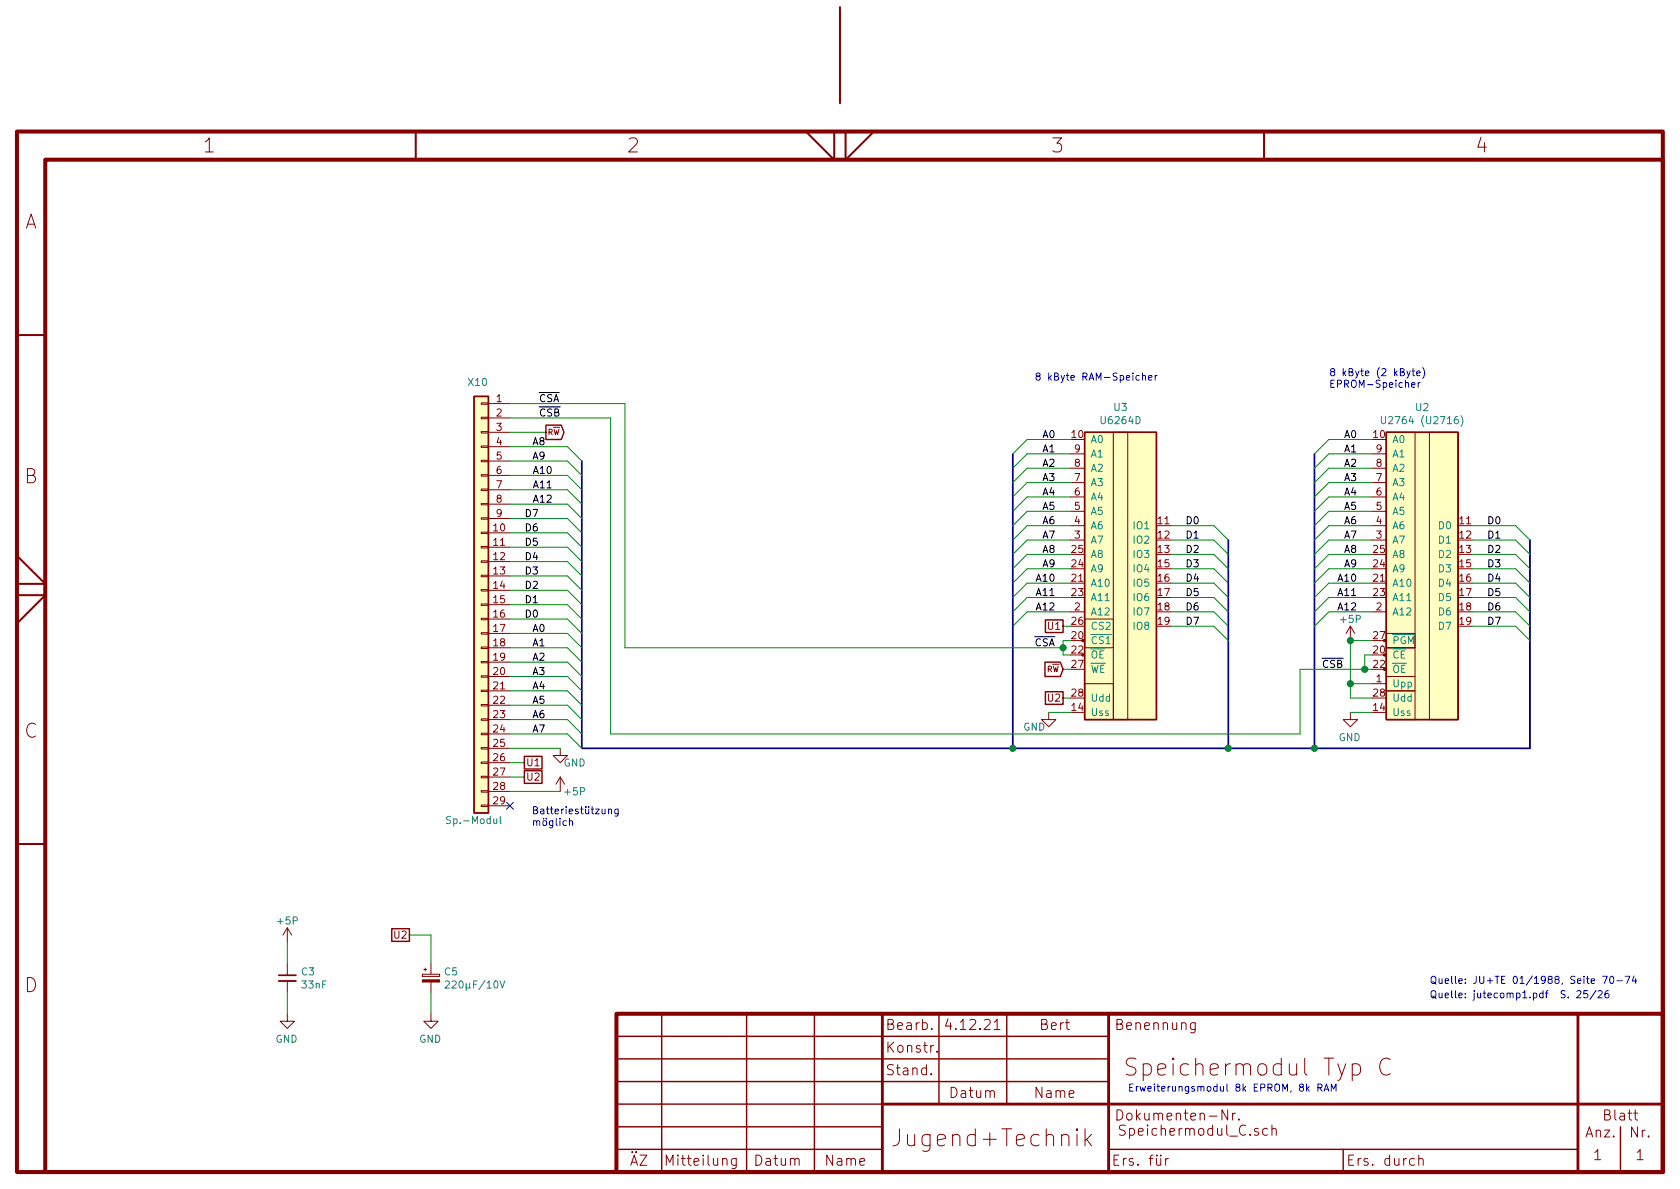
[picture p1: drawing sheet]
<svg xmlns="http://www.w3.org/2000/svg" width="297mm" height="210mm" viewBox="0 0 297 210" stroke-linecap="round" stroke-linejoin="round" font-family="sans-serif">
<path d="M3 23.3h291v184h-291zM8 28.2h286v179.1h-286zM109 179.3h185v28h-185z" fill="none" stroke="#840000" stroke-width=".71"/>
<path d="M148.5 1.3v17M73.5 23.3v4.9M142.5 23.3l5 5v-5M149.5 23.3v5l5-5M223.5 23.3v5M3 59.3h5M3 98.3l5 4.9h-5M3 105.3h5l-5 5M3 149.2h5" fill="none" stroke="#840000" stroke-width=".36"/>
<g fill="none" stroke="#840000" stroke-width=".18">
<path d="M85.1 78.9h1.3v.2h-1.3zM85.1 76.3h1.3v.3h-1.3zM85.1 73.8h1.3v.2h-1.3zM85.1 71.2h1.3v.3h-1.3zM86.4 71.4h3.8M86.4 73.9h3.8M86.4 76.4h3.8M86.4 79h3.8M196.8 76.4h2.6v50.8h-2.6zM245.1 76.4h5.1v38.1h-5.1zM252.7 76.4h5.1v50.8h-5.1zM85.1 81.4h1.3v.3h-1.3z"/>
<path d="M85.1 99.2h1.3v.2h-1.3zM85.1 96.6h1.3v.3h-1.3zM85.1 94.1h1.3v.3h-1.3zM85.1 91.6h1.3v.2h-1.3zM85.1 89h1.3v.3h-1.3zM85.1 86.5h1.3v.2h-1.3zM85.1 83.9h1.3v.3h-1.3zM86.4 94.2h3.8M86.4 96.8h3.8M86.4 99.3h3.8M86.4 81.5h3.8M86.4 84.1h3.8"/>
<path d="M86.4 86.6h3.8M86.4 89.1h3.8M86.4 91.7h3.8M189.2 95.5h2.6M189.2 93h2.6M189.2 90.4h2.6M189.2 87.9h2.6M189.2 85.3h2.6M189.2 82.8h2.6M189.2 80.3h2.6M242.6 95.5h2.5M242.6 93h2.5"/>
<path d="M242.6 90.4h2.5M242.6 87.9h2.5M242.6 85.3h2.5M242.6 82.8h2.5M242.6 80.3h2.5M85.1 111.9h1.3v.2h-1.3zM85.1 114.4h1.3v.3h-1.3zM85.1 117h1.3v.2h-1.3zM85.1 119.5h1.3v.3h-1.3zM85.1 109.3h1.3v.3h-1.3zM85.1 104.3h1.3v.2h-1.3zM85.1 101.7h1.3v.3h-1.3z"/>
<path d="M85.1 106.8h1.3v.3h-1.3zM86.4 101.8h3.8M86.4 104.4h3.8M86.4 106.9h3.8M86.4 109.5h3.8M86.4 112h3.8M86.4 114.5h3.8M86.4 117.1h3.8M86.4 119.6h3.8M189.2 108.2h2.6M191.8 109.5h5v5h-5zM238.8 110.7l.7 1.3"/>
<path d="M238.8 110.7v2.6M238.8 110.7l-.8 1.3M242.6 108.2h2.5M245.1 119.6h5.1v2.6h-5.1zM245.1 112h5.1v2.5h-5.1zM245.1 114.5h5.1v5.1h-5.1zM85.1 134.7h1.3v.3h-1.3zM85.1 137.3h1.3v.2h-1.3zM85.1 139.8h1.3v.3h-1.3zM85.1 122h1.3v.3h-1.3zM85.1 124.6h1.3v.2h-1.3zM85.1 127.1h1.3v.3h-1.3z"/>
<path d="M85.1 129.7h1.3v.2h-1.3zM85.1 132.2h1.3v.3h-1.3zM86.4 122.2h3.8M86.4 124.7h3.8M86.4 127.2h3.8M86.4 129.8h3.8M86.4 132.3h3.8M86.4 134.9h3.8M86.4 137.4h3.8M86.4 139.9h3.8M99.1 132.3v1.3h-1.3l1.3 1.3 1.2-1.3h-1.2M99.1 137.4l.7 1.3"/>
<path d="M99.1 137.4v2.5M99.1 137.4l-.8 1.3M185.4 126v1.2h-1.3l1.3 1.3 1.3-1.3h-1.3M191.8 120.9h5v6.3h-5zM238.8 126v1.2h-1.3l1.3 1.3 1.2-1.3h-1.2M242.6 120.9h2.5M245.1 122.2h5.1v5h-5.1zM85.1 142.4h1.3v.2h-1.3zM86.4 142.5h3.8M50.8 179.3v1.3h-1.3l1.3 1.3 1.3-1.3h-1.3M50.8 164.1l.8 1.2M50.8 164.1v2.5"/>
<path d="M50.8 170.4v2.1M50.8 173.5v2M50.8 164.1l-.8 1.2M74.7 172.3h3v.4h-3zM74.9 171.4h.5M75.2 171.2v.5M76.2 179.3v1.3h-1.3l1.3 1.3 1.3-1.3h-1.3M76.2 170.4v1.9M76.2 173.7v1.8M164.6 189.9l.1 .1-.1 .1v-.2v.2M164.7 181.9v.2l-.1-.1 .1-.1v.2M165.7 185.9v.2"/>
<path d="M175.8 182.1h1M191.8 199.6v3M211.3 180.8v1.5a.5 .5 0 0 1-.8 .3M211.3 180.9l-.5-.1-.3 .4v.7l.3 .2 .5-.1M217.1 196.3v1.8l-1-1.8v1.8M217.9 196.8v1.3M218.4 196.8l-.3 .1-.2 .3M219 197.9v.2M224.1 199.6l-.2-.1a.56 .56 0 0 0-.7 .4v.5a.56 .56 0 0 0 .7 .4l.2-.1M224.9 199.7a.44 .44 0 0 1 .8 .1v1M224.9 199v1.8M239.1 188.3a.96 .96 0 0 1 1.3 .1l.1 .3v.8l-.1 .3a.96 .96 0 0 1-1.3 .2"/>
<path d="M245.8 187.4a1.12 1.12 0 0 0-1.3-.2 1.12 1.12 0 0 0-.6 1.2 1.28 1.28 0 0 0 .4 1.3 1.28 1.28 0 0 0 1.4 .3l.1-.2M130.2 204.8v1.5a.49 .49 0 0 1-.8 .3M130.2 204.9l-.2-.1a.56 .56 0 0 0-.7 .4v.5a.56 .56 0 0 0 .7 .4l.2-.1M192.1 201.5l.9 1.1M193 200.6l-1.2 1.1M206.1 204.8v1.3M206.6 204.8l-.3 .1-.2 .3M250.9 205l.2-.2 .4 .1 .1 1.2M250.9 204.3v1.8"/>
</g>
<g fill="none" stroke="#840000" stroke-width=".25">
<path d="M83.8 70.1h2.6v73.7h-2.6zM96.5 75.2h2.7l.5 1.2-.5 1.3h-2.7zM191.8 76.4h12.7v50.8h-12.7zM245.1 76.4h12.7v50.8h-12.7zM184.8 117.1h2.7l.5 1.3-.5 1.2h-2.7zM184.8 109.6h3.2v2.3h-3.2zM92.7 133.8h3.1v2.2h-3.1zM92.7 136.3h3.1v2.2h-3.1zM184.8 122.3h3.2v2.3h-3.2zM69.3 164.2h3.1v2.3h-3.1zM117 179.3v28M132 179.3v28"/>
<path d="M144 179.3v28M166 179.3v15.9M178 179.3v15.9M109 183.3h87M109 187.2h87M109 191.3h87M109 199.3h47M109 195.2h47M286.5 199.3v8M109 203.2h47M196 203.2h83M237.5 203.2v4.1"/>
</g>
<path d="M156 179.3v28M196 179.3v28M279 179.3v28M156 195.2h138" fill="none" stroke="#840000" stroke-width=".51"/>
<g fill="#ffffc2" stroke="#ffffc2" stroke-width=".18">
<path d="M83.8 70.1h2.6v73.7h-2.6z"/>
<path d="M191.8 76.4h12.7v50.8h-12.7z"/>
<path d="M245.1 76.4h12.7v50.8h-12.7z"/>
</g>
<path d="M244.2 73.7v1l.3 .2h.4l.1-.2v-1M258.3 73.5a1.47 1.47 0 0 1 0 1.9M195.3 112.2h1.2M79.7 144.4h-.5l-.2 .1-.1 .2 .2 .2 .5 .2 .1 .3-.3 .2h-.5M88.4 144.4v1.1l.2 .1M78.7 173.6l.5-.1 .3 .3-.1 .2-.7 .7h.8M88.4 173.5l.4 1.2 .5-1.2" fill="none" stroke="#008484" stroke-width=".18"/>
<path d="M49.3 173.5h3" fill="none" stroke="#840000" stroke-width=".33"/>
<path d="M49.3 172.5h3" fill="none" stroke="#840000" stroke-width=".3"/>
<path d="M74.7 173.3h3v.4h-3z" fill="#840000" stroke="#840000" stroke-width=".18"/>
<path d="M102.9 81.5v50.8h167.6v-36.8M179.1 80.3v52M217.2 95.5v36.8M232.4 80.3v52" fill="none" stroke="#000084" stroke-width=".3"/>
<g fill="none" stroke="#008400" stroke-width=".18">
<path d="M90.2 73.9h17.7v55.9h122v-11.4h12.7M90.2 71.4h20.3v43.1h77.5M90.2 79h10.1l2.6 2.5M90.2 76.4h6.3M189.2 77.7h-7.6l-2.5 2.6M242.6 77.7h-7.7l-2.5 2.6M90.2 94.2h10.1l2.6 2.6M90.2 91.7h10.1l2.6 2.5M90.2 96.8h10.1l2.6 2.5M90.2 99.3h10.1l2.6 2.5M90.2 86.6h10.1l2.6 2.5M90.2 81.5h10.1l2.6 2.6"/>
<path d="M90.2 84.1h10.1l2.6 2.5M90.2 89.1h10.1l2.6 2.6M189.2 95.5h-7.6l-2.5 2.5M189.2 98h-7.6l-2.5 2.6M189.2 93h-7.6l-2.5 2.5M189.2 80.3h-7.6l-2.5 2.5M189.2 82.8h-7.6l-2.5 2.5M189.2 85.3h-7.6l-2.5 2.6M189.2 87.9h-7.6l-2.5 2.5M189.2 90.4h-7.6l-2.5 2.6M207 95.5h7.6l2.6 2.5M207 98h7.6l2.6 2.6"/>
<path d="M207 93h7.6l2.6 2.5M242.6 95.5h-7.7l-2.5 2.5M242.6 98h-7.7l-2.5 2.6M242.6 93h-7.7l-2.5 2.5M242.6 80.3h-7.7l-2.5 2.5M242.6 82.8h-7.7l-2.5 2.5M242.6 85.3h-7.7l-2.5 2.6M242.6 87.9h-7.7l-2.5 2.5M242.6 90.4h-7.7l-2.5 2.6M260.3 95.5h7.7l2.5 2.5M260.3 98h7.7l2.5 2.6M260.3 93h7.7l2.5 2.5"/>
<path d="M90.2 114.5h10.1l2.6 2.6M90.2 101.8h10.1l2.6 2.6M90.2 104.4h10.1l2.6 2.5M90.2 106.9h10.1l2.6 2.6M90.2 109.5h10.1l2.6 2.5M90.2 117.1h10.1l2.6 2.5M90.2 112h10.1l2.6 2.5M90.2 119.6h10.1l2.6 2.6M188 118.4h1.2M188 110.7h1.2M189.2 100.6h-7.6l-2.5 2.5M189.2 108.2h-7.6l-2.5 2.5"/>
<path d="M189.2 105.7h-7.6l-2.5 2.5M189.2 103.1h-7.6l-2.5 2.6M189.2 113.3h-1.2v2.5h1.2M207 100.6h7.6l2.6 2.5M207 110.7h7.6l2.6 2.6M207 108.2h7.6l2.6 2.5M207 105.7h7.6l2.6 2.5M207 103.1h7.6l2.6 2.6M242.6 100.6h-7.7l-2.5 2.5M242.6 108.2h-7.7l-2.5 2.5M242.6 105.7h-7.7l-2.5 2.5M242.6 103.1h-7.7l-2.5 2.6"/>
<path d="M242.6 115.8h-1.3v2.6M242.6 113.3h-3.8v10.1h3.8M260.3 100.6h7.7l2.5 2.5M260.3 110.7h7.7l2.5 2.6M260.3 108.2h7.7l2.5 2.5M260.3 105.7h7.7l2.5 2.5M260.3 103.1h7.7l2.5 2.6M90.2 134.9h2.5M90.2 129.8h10.1l2.6 2.5M90.2 137.4h2.5M90.2 139.9h8.9M90.2 132.3h8.9"/>
<path d="M90.2 122.2h10.1l2.6 2.5M90.2 124.7h10.1l2.6 2.5M90.2 127.2h10.1l2.6 2.6M185.4 126h3.8M188 123.4h1.2M238.8 120.9h3.8M238.8 126h3.8M50.8 166.6v3.8M50.8 175.5v3.8M72.4 165.3h3.8v5.1M76.2 175.5v3.8"/>
</g>
<g fill="none" stroke="#0000c2" stroke-width=".18">
<path d="M201.4 66.4h-.3l-.3 .2 .2 .6h.4M202 66.5l.2-.1h.3v.8M202 66v1.2M203.1 66.8l.6-.1-.1-.3h-.3l-.2 .2v.6h.5M204.2 66.4v.8M204.6 66.4h-.3l-.1 .2M248.7 65.6l.3 .8M249.4 65.6l-.5 1.1-.2 .2M249.6 68.1l.6-.1-.1-.3h-.3l-.2 .1 .1 .6h.4M249.7 65.6h.4M249.8 65.2v1.1l.3 .1M250.5 66l.6-.1-.1-.2-.3-.1-.2 .2v.6h.5"/>
<path d="M250.7 67.7v.8M251.1 67.7h-.2l-.2 .2M251.5 65a1.47 1.47 0 0 1 0 1.9M100.7 145.3l.2-.2 .3 .1v.8M100.7 144.7v1.3M107.6 143.2l.2-.1h.3v.8M107.6 143.1v.8M109.3 143.1v1l-.3 .2h-.3M109.3 143.1h-.4l-.2 .2 .1 .6h.5M278.8 175.3l.5-.1 .2 .1v.2v.2l-.8 .7h.8M280.7 175.2h-.6l-.1 .6 .5-.1 .2 .2v.3l-.2 .2-.5-.1M281.3 173.5l.6-.1v-.3h-.4l-.2 .1 .1 .7h.5"/>
<path d="M282.2 175.1l-1.1 1.7M282.5 175.3l.5-.1 .3 .3-.8 .9h.8M283.3 172.6h.9l-.6 1.3M284.4 175.2l-.4 .1a.87 .87 0 0 0 0 1.1l.4-.1v-.5l-.4-.1-.2 .2M284.8 172.7l.1-.1a.69 .69 0 0 1 .4 .7 .69 .69 0 0 1-.4 .6 .83 .83 0 0 1-.1-1.2zM285.9 173.4h.9M287.3 172.6h.9l-.6 1.3M288.9 172.6l-.3 .9h.8M289.2 173.1v.8M233 192.3h.6l.2-.2-.1-.3-.2-.1h-.5v1.3M233.3 192.3l.5 .7M234.1 193l.4-1.3 .4 1.3"/>
<path d="M235.4 193v-1.3l.4 .9 .4-.9v1.3"/>
</g>
<g fill="#008400" stroke="#008400" stroke-width=".25">
<circle cx="188" cy="114.5" r=".51"/>
<circle cx="217.2" cy="132.3" r=".51"/>
<circle cx="179.1" cy="132.3" r=".51"/>
<circle cx="232.4" cy="132.3" r=".51"/>
<circle cx="238.8" cy="113.3" r=".51"/>
<circle cx="241.3" cy="118.4" r=".51"/>
<circle cx="238.8" cy="120.9" r=".51"/>
</g>
<path d="M89.6 141.9l1.2 1.2M90.8 141.9l-1.2 1.2" fill="none" stroke="#000084" stroke-width=".18"/>
<text font-size="4.2" fill="#0000c2" x="198.5" y="190.3">Speichermodul Typ C</text>
<text font-size="4.2" fill="#840000" x="159" y="202.8">Jugend+Technik</text>
<g font-size="3.5" fill="#840000">
<text x="36" y="27">1</text>
<text x="111" y="27">2</text>
<text x="186" y="27">3</text>
<text x="261" y="27">4</text>
<text x="4.3" y="40.5">A</text>
<text x="4.3" y="85.5">B</text>
<text x="4.3" y="130.5">C</text>
<text x="4.3" y="175.5">D</text>
</g>
<g font-size="2.5" fill="#840000">
<text x="156.5" y="182.1">Bearb.</text>
<text x="167.8" y="182.1">4.12.21</text>
<text x="184" y="182.1">Bert</text>
<text x="197" y="182.1">Benennung</text>
<text x="156.5" y="190.1">Stand.</text>
<text x="156.5" y="186.2">Konstr.</text>
<text x="168.1" y="194.2">Datum</text>
<text x="183.1" y="194.2">Name</text>
<text x="197" y="198.1">Dokumenten-Nr.</text>
<text x="197.5" y="200.8">Speichermodul_C.sch</text>
<text x="280.4" y="201.1">Anz.</text>
<text x="283.7" y="198.1">Blatt</text>
<text x="288.3" y="201.1">Nr.</text>
<text x="111.3" y="206.1">ÄZ</text>
<text x="118.1" y="206.1">Mitteilung</text>
<text x="133.6" y="206.1">Datum</text>
<text x="146.1" y="206.1">Name</text>
<text x="196.5" y="206.1">Ers. für</text>
<text x="238" y="206.1">Ers. durch</text>
<text x="281.8" y="205.2">1</text>
<text x="289.3" y="205.2">1</text>
</g>
<g font-size="1.8" fill="#008484">
<text x="82.9" y="68.2">X10</text>
<text x="194.9" y="75">U6264D</text>
<text x="197" y="72.7">U3</text>
<text x="245.4" y="75">U2764 (U2716)</text>
<text x="250.3" y="72.7">U2</text>
<text x="192.8" y="78.4">A0</text>
<text x="192.8" y="83.4">A2</text>
<text x="192.8" y="80.9">A1</text>
<text x="246.1" y="78.4">A0</text>
<text x="246.1" y="83.4">A2</text>
<text x="246.1" y="80.9">A1</text>
<text x="192.8" y="88.5">A4</text>
<text x="192.8" y="86">A3</text>
<text x="246.1" y="88.5">A4</text>
<text x="246.1" y="86">A3</text>
<text x="192.8" y="93.6">A6</text>
<text x="192.8" y="91.1">A5</text>
<text x="200.6" y="93.6">IO1</text>
<text x="246.1" y="93.6">A6</text>
<text x="246.1" y="91.1">A5</text>
<text x="254.5" y="93.6">D0</text>
<text x="192.8" y="101.2">A9</text>
<text x="192.8" y="98.7">A8</text>
<text x="192.8" y="96.1">A7</text>
<text x="200.6" y="96.1">IO2</text>
<text x="200.6" y="98.7">IO3</text>
<text x="200.6" y="101.2">IO4</text>
<text x="246.1" y="101.2">A9</text>
<text x="246.1" y="98.7">A8</text>
<text x="246.1" y="96.1">A7</text>
<text x="254.5" y="96.1">D1</text>
<text x="254.5" y="98.7">D2</text>
<text x="254.5" y="101.2">D3</text>
<text x="192.8" y="103.8">A10</text>
<text x="192.8" y="106.3">A11</text>
<text x="200.6" y="103.8">IO5</text>
<text x="200.6" y="106.3">IO6</text>
<text x="246.1" y="103.8">A10</text>
<text x="246.1" y="106.3">A11</text>
<text x="254.5" y="103.8">D4</text>
<text x="254.5" y="106.3">D5</text>
<text x="192.8" y="108.8">A12</text>
<text x="192.8" y="113.9">CS1</text>
<text x="192.8" y="111.4">CS2</text>
<text x="200.6" y="108.8">IO7</text>
<text x="200.6" y="111.4">IO8</text>
<text x="237.2" y="110.2">+5P</text>
<text x="246.1" y="108.8">A12</text>
<text x="246.1" y="113.9">PGM</text>
<text x="254.5" y="108.8">D6</text>
<text x="254.5" y="111.4">D7</text>
<text x="192.8" y="116.5">OE</text>
<text x="192.8" y="119">WE</text>
<text x="246.1" y="116.5">CE</text>
<text x="246.1" y="119">OE</text>
<text x="192.8" y="124.1">Udd</text>
<text x="246.1" y="121.5">Upp</text>
<text x="246.1" y="124.1">Udd</text>
<text x="180.9" y="129.2">GND</text>
<text x="192.8" y="126.6">Uss</text>
<text x="236.7" y="131.1">GND</text>
<text x="246.1" y="126.6">Uss</text>
<text x="99.6" y="135.6">GND</text>
<text x="100" y="140.6">+5P</text>
<text x="79.5" y="145.7">Sp.-Modul</text>
<text x="49.2" y="163.5">+5P</text>
<text x="53.3" y="172.5">C3</text>
<text x="78.6" y="172.5">C5</text>
<text x="53.5" y="174.8">33nF</text>
<text x="79.6" y="174.8">220µF/10V</text>
<text x="48.7" y="184.4">GND</text>
<text x="74.1" y="184.4">GND</text>
</g>
<g font-size="1.8" fill="#840000">
<text x="87.8" y="71.1">1</text>
<text x="87.8" y="73.7">2</text>
<text x="87.8" y="76.2">3</text>
<text x="189.5" y="77.5">10</text>
<text x="242.9" y="77.5">10</text>
<text x="87.8" y="78.7">4</text>
<text x="87.8" y="81.3">5</text>
<text x="87.8" y="83.8">6</text>
<text x="190" y="82.5">8</text>
<text x="190" y="80">9</text>
<text x="243.4" y="82.5">8</text>
<text x="243.4" y="80">9</text>
<text x="87.8" y="86.4">7</text>
<text x="87.8" y="88.9">8</text>
<text x="190" y="87.6">6</text>
<text x="190" y="85.1">7</text>
<text x="243.4" y="87.6">6</text>
<text x="243.4" y="85.1">7</text>
<text x="87.3" y="94">10</text>
<text x="87.8" y="91.4">9</text>
<text x="190" y="95.2">3</text>
<text x="190" y="92.7">4</text>
<text x="190" y="90.2">5</text>
<text x="204.8" y="92.7">11</text>
<text x="204.8" y="95.2">12</text>
<text x="243.4" y="95.2">3</text>
<text x="243.4" y="92.7">4</text>
<text x="243.4" y="90.2">5</text>
<text x="258.1" y="92.7">11</text>
<text x="258.1" y="95.2">12</text>
<text x="87.3" y="96.5">11</text>
<text x="87.3" y="99.1">12</text>
<text x="87.3" y="101.6">13</text>
<text x="189.5" y="100.3">24</text>
<text x="189.5" y="97.8">25</text>
<text x="204.8" y="97.8">13</text>
<text x="204.8" y="100.3">15</text>
<text x="242.9" y="100.3">24</text>
<text x="242.9" y="97.8">25</text>
<text x="258.1" y="97.8">13</text>
<text x="258.1" y="100.3">15</text>
<text x="87.3" y="104.1">14</text>
<text x="87.3" y="106.7">15</text>
<text x="189.5" y="102.9">21</text>
<text x="189.5" y="105.4">23</text>
<text x="190" y="107.9">2</text>
<text x="204.8" y="102.9">16</text>
<text x="204.8" y="105.4">17</text>
<text x="204.8" y="107.9">18</text>
<text x="242.9" y="102.9">21</text>
<text x="242.9" y="105.4">23</text>
<text x="243.4" y="107.9">2</text>
<text x="258.1" y="102.9">16</text>
<text x="258.1" y="105.4">17</text>
<text x="258.1" y="107.9">18</text>
<text x="87.3" y="109.2">16</text>
<text x="87.3" y="111.8">17</text>
<text x="185.4" y="111.4">U1</text>
<text x="189.5" y="113">20</text>
<text x="189.5" y="110.5">26</text>
<text x="204.8" y="110.5">19</text>
<text x="242.9" y="113">27</text>
<text x="258.1" y="110.5">19</text>
<text x="87.3" y="114.3">18</text>
<text x="87.3" y="116.8">19</text>
<text x="87.3" y="119.4">20</text>
<text x="189.5" y="115.6">22</text>
<text x="189.5" y="118.1">27</text>
<text x="242.9" y="115.6">20</text>
<text x="242.9" y="118.1">22</text>
<text x="87.3" y="121.9">21</text>
<text x="87.3" y="124.5">22</text>
<text x="185.4" y="124.1">U2</text>
<text x="189.5" y="125.7">14</text>
<text x="189.5" y="123.2">28</text>
<text x="242.9" y="125.7">14</text>
<text x="242.9" y="123.2">28</text>
<text x="243.4" y="120.6">1</text>
<text x="87.3" y="127">23</text>
<text x="87.3" y="129.5">24</text>
<text x="87.3" y="132.1">25</text>
<text x="87.3" y="134.6">26</text>
<text x="87.3" y="137.2">27</text>
<text x="93" y="135.5">U1</text>
<text x="87.3" y="139.7">28</text>
<text x="87.3" y="142.2">29</text>
<text x="93" y="138">U2</text>
<text x="69.9" y="166">U2</text>
</g>
<g font-size="1.8">
<text x="95.2" y="71.1">CSA</text>
<text x="95.2" y="73.7">CSB</text>
<text x="184.4" y="77.5">A0</text>
<text x="237.8" y="77.5">A0</text>
<text x="94.3" y="81.3">A9</text>
<text x="94.3" y="78.7">A8</text>
<text x="94.5" y="83.8">A10</text>
<text x="184.4" y="82.5">A2</text>
<text x="184.4" y="80">A1</text>
<text x="237.8" y="82.5">A2</text>
<text x="237.8" y="80">A1</text>
<text x="94.5" y="86.4">A11</text>
<text x="94.5" y="88.9">A12</text>
<text x="184.4" y="85.1">A3</text>
<text x="184.4" y="87.6">A4</text>
<text x="237.8" y="87.6">A4</text>
<text x="237.8" y="85.1">A3</text>
<text x="92.7" y="91.4">D7</text>
<text x="92.7" y="94">D6</text>
<text x="184.4" y="92.7">A6</text>
<text x="184.4" y="95.2">A7</text>
<text x="184.4" y="90.2">A5</text>
<text x="209.5" y="92.7">D0</text>
<text x="209.5" y="95.2">D1</text>
<text x="237.8" y="95.2">A7</text>
<text x="237.8" y="92.7">A6</text>
<text x="237.8" y="90.2">A5</text>
<text x="262.9" y="95.2">D1</text>
<text x="262.9" y="92.7">D0</text>
<text x="92.7" y="101.6">D3</text>
<text x="92.7" y="96.5">D5</text>
<text x="92.7" y="99.1">D4</text>
<text x="184.4" y="97.8">A8</text>
<text x="184.4" y="100.3">A9</text>
<text x="209.5" y="100.3">D3</text>
<text x="209.5" y="97.8">D2</text>
<text x="237.8" y="97.8">A8</text>
<text x="237.8" y="100.3">A9</text>
<text x="262.9" y="100.3">D3</text>
<text x="262.9" y="97.8">D2</text>
<text x="92.7" y="106.7">D1</text>
<text x="92.7" y="104.1">D2</text>
<text x="183.4" y="105.4">A11</text>
<text x="183.4" y="102.9">A10</text>
<text x="183.4" y="107.9">A12</text>
<text x="209.5" y="107.9">D6</text>
<text x="209.5" y="102.9">D4</text>
<text x="209.5" y="105.4">D5</text>
<text x="236.8" y="105.4">A11</text>
<text x="236.8" y="107.9">A12</text>
<text x="236.8" y="102.9">A10</text>
<text x="262.9" y="107.9">D6</text>
<text x="262.9" y="105.4">D5</text>
<text x="262.9" y="102.9">D4</text>
<text x="92.7" y="109.2">D0</text>
<text x="94.3" y="111.8">A0</text>
<text x="209.5" y="110.5">D7</text>
<text x="262.9" y="110.5">D7</text>
<text x="94.3" y="114.3">A1</text>
<text x="94.3" y="116.8">A2</text>
<text x="94.3" y="119.4">A3</text>
<text x="182.9" y="114.3">CSA</text>
<text x="233.7" y="118.1">CSB</text>
<text x="94.3" y="124.5">A5</text>
<text x="94.3" y="121.9">A4</text>
<text x="94.3" y="129.5">A7</text>
<text x="94.3" y="127">A6</text>
</g>
<g font-size="1.8" fill="#0000c2">
<text x="182.9" y="67.3">8 kByte RAM-Speicher</text>
<text x="234.9" y="66.5">8 kByte (2 kByte)</text>
<text x="234.9" y="68.6">EPROM-Speicher</text>
<text x="94" y="144">Batteriestützung</text>
<text x="94" y="146">möglich</text>
<text x="252.7" y="174">Quelle: JU+TE 01/1988, Seite 70-74</text>
<text x="252.7" y="176.5">Quelle: jutecomp1.pdf S. 25/26</text>
<text x="199.4" y="193">Erweiterungsmodul 8k EPROM, 8k RAM</text>
</g>
<g font-size="1.4" fill="#840000">
<text x="96.8" y="76.9">RW</text>
<text x="185" y="118.8">RW</text>
</g>
</svg>
